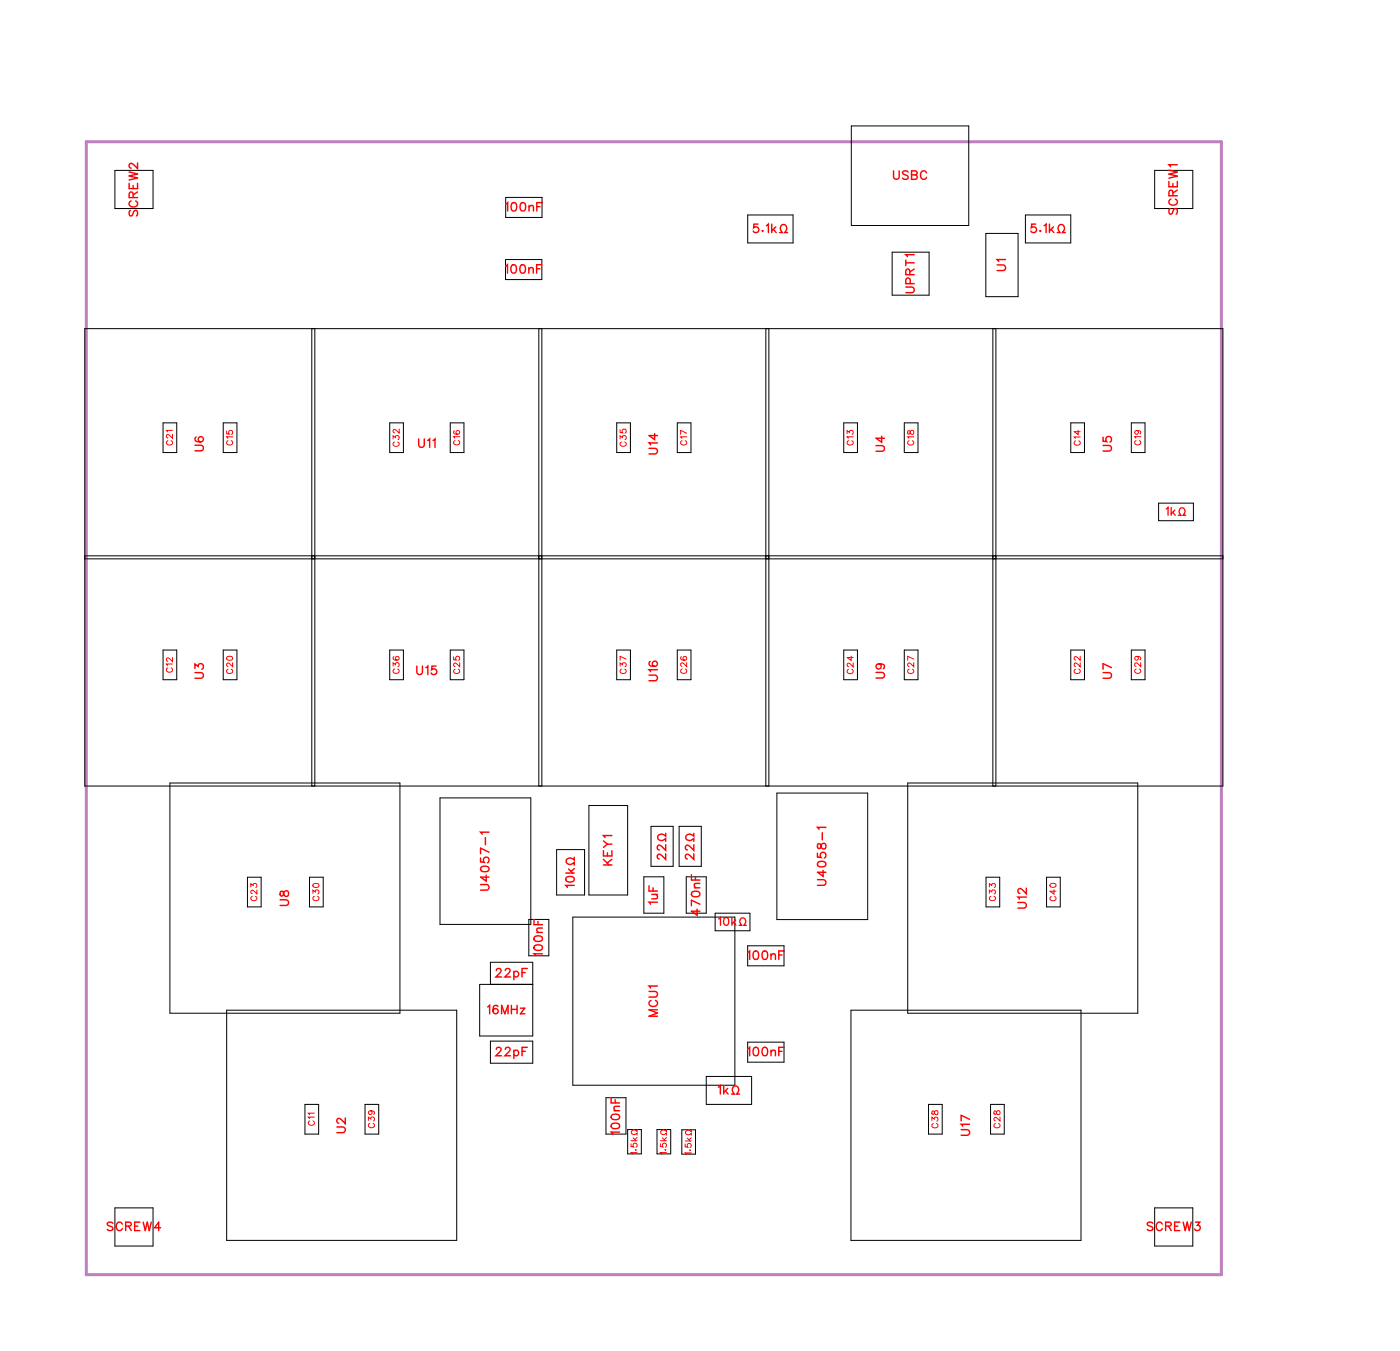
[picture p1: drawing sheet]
<svg xmlns="http://www.w3.org/2000/svg" width="117mm" height="113mm" viewBox="0 0 117 113" stroke-linecap="round" stroke-linejoin="round" font-family="sans-serif">
<path d="M7.2 11.9h95.3v95h-95.3z" fill="none" stroke="#bf80bf" stroke-width=".25"/>
<g fill="none" stroke="#000" stroke-width=".08">
<path d="M9.6 14.3h3.2v3.2h-3.2zM42.4 16.6h3.1v1.6h-3.1zM62.7 18h3.8v2.4h-3.8zM71.4 10.6h9.9v8.3h-9.9zM82.7 19.6h2.7v5.3h-2.7zM86 18h3.9v2.4h-3.9zM96.9 14.3h3.2v3.2h-3.2zM7.1 27.6h95.5v38.3h-95.5zM13.7 35.5h1.1v2.4h-1.1zM18.7 35.5h1.2v2.4h-1.2zM26.2 27.6v38.3M26.4 27.6v38.3"/>
<path d="M32.7 35.5h1.2v2.4h-1.2zM37.8 35.5h1.1v2.4h-1.1zM42.4 21.8h3.1v1.6h-3.1zM45.2 27.6v38.3M45.5 27.6v38.3M51.8 35.5h1.1v2.4h-1.1zM56.8 35.5h1.2v2.4h-1.2zM64.3 27.6v38.3M64.5 27.6v38.3M70.8 35.5h1.2v2.4h-1.2zM74.9 21.1h3.1v3.7h-3.1zM75.9 35.5h1.1v2.4h-1.1z"/>
<path d="M83.3 27.6v38.3M83.6 27.6v38.3M89.9 35.5h1.1v2.4h-1.1zM94.9 35.5h1.2v2.4h-1.2zM7.1 46.6h95.5M7.1 46.9h95.5M13.7 54.5h1.1v2.5h-1.1zM18.7 54.5h1.2v2.5h-1.2zM32.7 54.5h1.2v2.5h-1.2zM37.8 54.5h1.1v2.5h-1.1zM51.8 54.5h1.1v2.5h-1.1zM56.8 54.5h1.2v2.5h-1.2z"/>
<path d="M70.8 54.5h1.2v2.5h-1.2zM75.9 54.5h1.1v2.5h-1.1zM89.9 54.5h1.1v2.5h-1.1zM94.9 54.5h1.2v2.5h-1.2zM97.2 42.2h2.9v1.5h-2.9zM14.3 65.7h19.3v19.3h-19.3zM20.8 73.6h1.1v2.4h-1.1zM26 73.6h1.1v2.4h-1.1zM36.9 66.9h7.6v10.6h-7.6zM44.4 77.1h1.7v3h-1.7zM46.7 71.2h2.4v3.9h-2.4zM48.1 76.9h13.6v14.1h-13.6z"/>
<path d="M49.4 67.5h3.3v7.6h-3.3zM54 73.5h1.7v3.1h-1.7zM54.6 69.3h1.9v3.3h-1.9zM57 69.3h1.8v3.3h-1.8zM57.6 73.5h1.7v3.1h-1.7zM60 76.6h2.9v1.4h-2.9zM62.7 79.3h3.1v1.7h-3.1zM65.2 66.5h7.6v10.6h-7.6zM76.2 65.7h19.3v19.3h-19.3zM82.7 73.6h1.2v2.4h-1.2zM87.8 73.6h1.2v2.4h-1.2zM19 84.7h19.3v19.3h-19.3z"/>
<path d="M25.6 92.6h1.1v2.5h-1.1zM30.6 92.6h1.2v2.5h-1.2zM41.2 82.5v-1.8h3.5v6.2h-4.4v-4.4h4.4M41.2 87.3h3.5v1.9h-3.5zM50.8 92h1.7v3.1h-1.7zM52.7 94.7h1.1v2.1h-1.1zM55.1 94.7h1.2v2.1h-1.2zM57.2 94.7h1.2v2.1h-1.2zM59.3 90.3h3.8v2.3h-3.8zM62.7 87.4h3.1v1.7h-3.1zM71.4 84.7h19.3v19.3h-19.3zM77.9 92.6h1.2v2.5h-1.2z"/>
<path d="M83.1 92.6h1.2v2.5h-1.2zM9.6 101.3h3.2v3.2h-3.2zM96.9 101.3h3.2v3.2h-3.2z"/>
</g>
<g fill="none" stroke="#f00" stroke-width=".12">
<path d="M10.8 15.4v.4h.7v-.4M10.8 14.4l.7 .2-.7 .2 .7 .1-.7 .2M10.9 17.6l-.1 .2 .1 .3 .2-.1 .2-.4h.1l.1 .2-.1 .3M11 16.9a.26 .26 0 0 0-.2 .2 .26 .26 0 0 0 .3 .3h.2a.26 .26 0 0 0 .2-.3 .26 .26 0 0 0-.1-.2M11.2 16.6l-.1-.4-.2-.1-.1 .5h.7M11.2 15.5v.3M11.5 13.7v.4l-.3-.3-.2-.1-.2 .1v.2l.2 .1M11.5 16.1l-.3 .2M42.4 17.1l.2-.1v.7M43 17h.1a.37 .37 0 0 1 .3 .3 .37 .37 0 0 1-.3 .4 .45 .45 0 0 1-.1-.7zM43.7 17h.1a.37 .37 0 0 1 .3 .3 .37 .37 0 0 1-.3 .4 .45 .45 0 0 1-.1-.7zM44.4 17.4l.2-.2 .1 .1 .1 .4"/>
<path d="M44.4 17.2v.5M45 17.3h.3M45.5 17h-.5v.7M63.6 18.8h-.3l-.1 .3a.25 .25 0 0 1 .4 0 .25 .25 0 0 1 0 .4 .25 .25 0 0 1-.4-.1M64 19.3v.1zM64.3 18.9l.2-.1v.7M64.8 18.8v.7M64.9 19.2l.2 .3M65.1 19l-.3 .4M65.4 19.5h.2a.33 .33 0 0 1-.1-.5 .33 .33 0 0 1 .5-.1v.3l-.1 .3h.2M75 14.3v.5l.2 .2 .2-.1 .1-.6M76.2 14.4l-.2-.1-.3 .1 .1 .2 .4 .2v.1l-.2 .1-.3-.1"/>
<path d="M76.5 14.7h.4l.1 .2-.2 .1h-.3v-.7l.4 .1v.2l-.1 .1M77.7 14.5a.26 .26 0 0 0-.2-.2 .26 .26 0 0 0-.3 .3v.2a.26 .26 0 0 0 .3 .2 .26 .26 0 0 0 .2-.1M86.9 18.8h-.3l-.1 .3a.25 .25 0 0 1 .4 0 .25 .25 0 0 1 0 .4 .25 .25 0 0 1-.4-.1M87.3 19.3v.1zM87.6 18.9l.2-.1v.7M88.1 18.8v.7M88.2 19.2l.2 .3M88.4 19l-.3 .4M88.7 19.5h.3a.33 .33 0 0 1-.2-.5 .33 .33 0 0 1 .5-.1v.3l-.1 .3h.2M98.1 15.2v.5h.7v-.5M98.1 14.3l.7 .1-.7 .2 .7 .2-.7 .1M98.2 17.5l-.1 .2 .1 .3 .2-.1 .2-.4h.1l.1 .2-.1 .3"/>
<path d="M98.3 16.7a.26 .26 0 0 0-.2 .3 .26 .26 0 0 0 .3 .2h.1a.26 .26 0 0 0 .3-.2 .26 .26 0 0 0-.2-.3M98.4 16.4v-.4h-.2l-.1 .4h.7M98.4 15.4v.3M98.8 13.8h-.7l.1 .2M98.8 15.9l-.4 .3M16.4 37.3h.5l.2 .2-.1 .3h-.6M16.5 36.6l-.1 .1a.35 .35 0 0 0 .2 .4 .35 .35 0 0 0 .5-.3 .22 .22 0 0 0-.2-.2 .22 .22 0 0 0-.3 .2 .22 .22 0 0 0 .2 .3M35.1 36.8v.5l.2 .2 .3-.1v-.6M35.9 36.9l.2-.1v.7M36.3 36.9l.2-.1v.7M42.4 22.3l.2-.1v.7M43 22.2h.1a.37 .37 0 0 1 .2 .4 .37 .37 0 0 1-.2 .3 .45 .45 0 0 1-.1-.7z"/>
<path d="M43.7 22.2h.1a.37 .37 0 0 1 .3 .4 .37 .37 0 0 1-.3 .3 .45 .45 0 0 1-.1-.7zM44.4 22.6l.1-.2 .2 .1v.4M44.4 22.4v.5M45 22.5h.3M45.5 22.2h-.5v.7M54.5 37.6h.5l.2 .2-.1 .2-.6 .1M54.9 36.4v.5l-.4-.4h.7M55.2 37.1h-.7l.1 .2M73.5 37.4h.5l.2 .2-.1 .2h-.6M74 36.6v.5l-.5-.4h.7M76 24.1h.5l.2 .2-.1 .2h-.6M76 22h.7"/>
<path d="M76 21.8v.5M76.3 23v-.4h-.2l-.1 .4h.7M76.4 23.8l-.1-.4-.2-.1-.1 .5h.7M76.7 21.4h-.7l.1 .1M76.7 22.6l-.4 .2M83.7 22.2h.5l.2 .2-.1 .3h-.6M84.4 21.8h-.7l.1 .1M92.6 37.4h.5l.2 .2-.1 .2h-.6M92.6 36.7v.3h.3a.25 .25 0 0 1 0-.3 .25 .25 0 0 1 .3 0 .25 .25 0 0 1-.1 .4M16.4 56.4h.5l.2 .2-.1 .2-.6 .1M16.4 56.1v-.4l.2 .2a.24 .24 0 0 1 .4-.2 .24 .24 0 0 1-.1 .4M35 55.9v.5l.2 .2 .2-.1 .1-.6"/>
<path d="M35.7 56l.2-.1v.7M36.6 55.9h-.3l-.1 .3a.25 .25 0 0 1 .4 0 .25 .25 0 0 1-.1 .3 .25 .25 0 0 1-.3-.1M54.5 56.6h.5l.2 .2-.1 .2-.6 .1M54.6 55.5h-.1a.35 .35 0 0 0 .2 .4 .35 .35 0 0 0 .5-.2 .22 .22 0 0 0-.2-.3 .22 .22 0 0 0-.3 .2 .22 .22 0 0 0 .2 .3M55.2 56.2h-.7l.1 .1M73.5 56.4h.5l.2 .2-.1 .2-.6 .1M73.7 55.7a.22 .22 0 0 1 .2 .3 .22 .22 0 0 1-.3 .1 .22 .22 0 0 1 0-.4h.1a.34 .34 0 0 1 .5 .2l-.1 .2M92.6 56.4h.5l.2 .2-.1 .2-.6 .1M93.3 56l-.7-.4v.5M23.5 75.5h.5l.2 .2-.1 .2h-.6M23.5 74.8v.3h.2l.3-.4a.24 .24 0 0 1 .2 .2 .24 .24 0 0 1-.2 .3l-.2-.1-.1-.3zM40.3 74.2h.5l.2 .2-.1 .2h-.6"/>
<path d="M40.3 71.9v.4h.3a.25 .25 0 0 1 0-.4 .25 .25 0 0 1 .4 .1 .25 .25 0 0 1-.1 .3M40.4 72.7l.2-.1a.3 .3 0 0 1 .4 .3 .38 .38 0 0 1-.3 .2 .38 .38 0 0 1-.4-.3zM40.7 70.2v.6M40.8 73.4v.5l-.5-.3h.7M41 69.8h-.7l.2 .1M41 71.5l-.7-.4v.5M44.8 77.1v.4h.7M44.8 79.3l.3-.1a.3 .3 0 0 1 .4 .3 .38 .38 0 0 1-.4 .2 .38 .38 0 0 1-.3-.3zM44.8 78.6l.3-.1a.3 .3 0 0 1 .4 .2 .38 .38 0 0 1-.4 .2 .38 .38 0 0 1-.3-.2zM45 78.2h.5M45.1 77.3v.2M45.5 80h-.7l.1 .1"/>
<path d="M45.5 77.8l-.4 .1-.1 .1 .2 .2M47.5 73.2h.7M47.5 73.6l.3-.1a.3 .3 0 0 1 .4 .3 .38 .38 0 0 1-.4 .2 .38 .38 0 0 1-.3-.3zM47.7 72.9l.3 .3M48.2 74.2h-.7l.1 .2M48.2 71.9v.2a.33 .33 0 0 0-.5-.1 .33 .33 0 0 0-.1 .4l.3 .1 .3-.2v.3M48.2 72.8l-.3 .3M50.6 72.5h.7M50.6 72.1l.5 .4M50.6 71.3v.5h.7v-.5M50.6 70.5l.4 .3M51 71.5v.3"/>
<path d="M51.3 70.8h-.3l-.4 .3M51.3 70.1h-.7l.2 .1M51.3 72.1l-.4 .3M54.5 74.3v.4h.7M54.7 75h.5M54.8 74.4v.3M55 75l.2 .2-.1 .1-.4 .1M55.2 75.7h-.7l.1 .1M55.9 71.6v.5l-.4-.4-.2-.1-.1 .2v.1l.1 .1M55.9 70.8v.5l-.4-.3-.2-.1-.1 .1v.1l.1 .2M55.9 69.9v.2a.33 .33 0 0 0-.5-.2 .33 .33 0 0 0-.1 .5l.3 .1 .3-.2v.3M58 73.4v.4h.7"/>
<path d="M58.1 74.8l.2-.1a.3 .3 0 0 1 .4 .3 .38 .38 0 0 1-.3 .2 .38 .38 0 0 1-.4-.3zM58.2 71.6v.5l-.3-.4-.3-.1-.1 .2v.1l.2 .1M58.2 70.8v.5l-.3-.3-.3-.1-.1 .1v.1l.2 .2M58.2 69.9v.2a.33 .33 0 0 0-.4-.2 .33 .33 0 0 0-.2 .5l.3 .1 .3-.2v.3M58.3 74.4h.4M58.4 73.5v.3M58.5 76.2v.5l-.5-.3h.7M58.7 74.1h-.4v.2l.1 .1M58.7 75.8l-.7-.3v.5M62.7 79.9l.2-.2v.8M63.3 79.8l.1-.1a.37 .37 0 0 1 .3 .4 .37 .37 0 0 1-.3 .4 .45 .45 0 0 1-.1-.7zM64 79.8l.1-.1a.37 .37 0 0 1 .3 .4 .37 .37 0 0 1-.3 .4 .45 .45 0 0 1-.1-.7z"/>
<path d="M64.7 80v.5M65.8 79.7h-.4v.8M68.6 73.8h.5l.2 .2-.1 .2h-.6M68.6 71.5v.4h.3a.25 .25 0 0 1 0-.4 .25 .25 0 0 1 .4 .1 .25 .25 0 0 1-.1 .3M68.6 72.3l.3-.1a.3 .3 0 0 1 .4 .3 .38 .38 0 0 1-.4 .2 .38 .38 0 0 1-.3-.3zM68.6 70.8v.3l.2 .1 .3-.5a.24 .24 0 0 1 .2 .3 .24 .24 0 0 1-.2 .2l-.2-.1-.1-.3zM69 69.8v.6M69.1 73v.5l-.5-.4h.7M69.3 69.4h-.7l.1 .1M85.4 75.7h.5l.2 .2-.1 .2h-.6M86.1 75.2h-.7l.2 .2M86.1 74.5v.4l-.3-.3-.2-.1-.2 .1v.2l.2 .1"/>
<path d="M28.3 94.5h.5l.2 .2-.1 .2-.6 .1M29 93.7v.5l-.4-.3-.2-.1-.1 .1v.2l.1 .1M40.9 84.4l.2-.1v.7M41.6 81.4l.2-.2h.1l.1 .1-.1 .3-.3 .3h.5M41.6 88l.2-.2h.1l.1 .2-.1 .2-.3 .3h.5M41.8 84.4l-.1-.1a.35 .35 0 0 0-.4 .3 .35 .35 0 0 0 .3 .4 .22 .22 0 0 0 .2-.2 .22 .22 0 0 0-.2-.2 .22 .22 0 0 0-.2 .2M42.1 85v-.7l.3 .7 .2-.7v.7M42.4 81.4l.1-.2h.2l.1 .1-.1 .3-.3 .3h.4M42.4 88l.1-.2h.2l.1 .2-.1 .2-.3 .3h.4M42.9 84.3v.7M42.9 84.6h.5M43.1 81.6a.23 .23 0 0 1 .4-.1 .23 .23 0 0 1 0 .4 .23 .23 0 0 1-.4-.1"/>
<path d="M43.1 88.2a.23 .23 0 0 1 .4-.1 .23 .23 0 0 1 0 .4 .23 .23 0 0 1-.4-.1M43.1 81.4v.8M43.1 88.1v.7M43.4 84.3v.7M43.7 84.5h.3l-.3 .5h.3M43.8 88.2h.3M43.8 81.6h.3M44.2 87.8h-.4v.7M44.2 81.2h-.4v.7M51.3 92v.5h.7M51.3 94.3l.3-.1a.3 .3 0 0 1 .4 .2 .38 .38 0 0 1-.4 .3 .38 .38 0 0 1-.3-.3zM51.3 93.5l.3-.1a.3 .3 0 0 1 .4 .3 .38 .38 0 0 1-.4 .2 .38 .38 0 0 1-.3-.3z"/>
<path d="M51.5 93.1h.5M51.6 92.2v.3M52 94.9h-.7l.1 .2M52 92.8h-.4l-.1 .2 .2 .1M54.5 83.1h.5l.2 .2-.1 .3h-.6M54.6 83.9a.26 .26 0 0 0-.1 .3 .26 .26 0 0 0 .2 .2h.2a.26 .26 0 0 0 .3-.2 .26 .26 0 0 0-.2-.3M55.2 82.7h-.7l.1 .2M55.2 84.7h-.7l.7 .2-.7 .3h.7M60.3 91.2l.1-.2v.7M60.7 91v.7M60.9 91.5l.2 .2M61.1 91.3l-.4 .3"/>
<path d="M61.4 91.7h.2a.33 .33 0 0 1-.1-.4 .33 .33 0 0 1 .4-.1l.1 .2-.2 .3h.3M62.7 88l.2-.2v.7M63.3 87.9l.1-.1a.37 .37 0 0 1 .3 .4 .37 .37 0 0 1-.3 .3 .45 .45 0 0 1-.1-.6zM64 87.9l.1-.1a.37 .37 0 0 1 .3 .4 .37 .37 0 0 1-.3 .3 .45 .45 0 0 1-.1-.6zM64.7 80.1l.2-.1h.1l.1 .5M64.7 88.2l.2-.1h.1l.1 .4M64.7 88.1v.4M65.4 80.1h.2M65.4 88.2h.2M65.8 87.8h-.4v.7M80.7 94.7h.5l.2 .2-.1 .3h-.6M81.4 94.3h-.7l.1 .1"/>
<path d="M81.4 93.9l-.7-.4v.5M9.5 102.6l-.2-.1-.3 .1 .1 .2 .4 .2v.1l-.2 .1-.3-.1M10.3 102.7a.26 .26 0 0 0-.3-.2 .26 .26 0 0 0-.2 .3v.1a.26 .26 0 0 0 .2 .3 .26 .26 0 0 0 .3-.2M10.5 102.8h.4l.1-.3h-.5v.7M10.8 102.8l.2 .4M11.3 102.8h.3M11.7 102.5h-.4v.7h.4M12 102.5l.2 .7 .2-.7 .1 .7 .2-.7M13.5 103h-.5l.3-.5v.7M96.7 102.6l-.1-.1-.3 .1v.2l.4 .2v.1l-.1 .1-.3-.1M97.5 102.7a.26 .26 0 0 0-.3-.2 .26 .26 0 0 0-.2 .3v.1a.26 .26 0 0 0 .2 .3 .26 .26 0 0 0 .3-.2M97.8 102.8h.4v-.3h-.4v.7"/>
<path d="M98 102.8l.3 .4M98.6 102.8h.2M99 102.5h-.4v.7h.4M99.3 102.5l.2 .7 .1-.7 .2 .7 .2-.7M100.3 102.5h.4l-.2 .3a.24 .24 0 0 1 .2 .3 .25 .25 0 0 1-.5 0"/>
</g>
<g fill="none" stroke="#f00" stroke-width=".08">
<path d="M14.1 37a.19 .19 0 0 0-.1 .2 .19 .19 0 0 0 .2 .1h.1a.19 .19 0 0 0 .2-.1 .19 .19 0 0 0-.1-.2M14.5 36.4v.4l-.4-.4-.1 .1 .1 .2M14.5 36.1h-.5l.1 .1M19 36.1v.3h.2a.18 .18 0 0 1 0-.3 .18 .18 0 0 1 .3 .1 .18 .18 0 0 1-.1 .2M19.1 37a.19 .19 0 0 0-.1 .2 .19 .19 0 0 0 .2 .1h.1a.19 .19 0 0 0 .2-.1 .19 .19 0 0 0-.1-.2M19.5 36.6h-.5l.1 .2M33 36.8v-.3l.2 .2a.17 .17 0 0 1 .3-.1 .17 .17 0 0 1-.1 .3M33.1 37.1a.19 .19 0 0 0-.1 .2 .19 .19 0 0 0 .2 .1h.1a.19 .19 0 0 0 .2-.1 .19 .19 0 0 0-.1-.2M33.5 36v.3l-.4-.3-.1 .1 .1 .2M38.1 36.1a.22 .22 0 0 0 .2 .3 .22 .22 0 0 0 .2-.3 .16 .16 0 0 0-.2 .1 .16 .16 0 0 0 .1 .2M38.2 36.9a.19 .19 0 0 0-.1 .3 .19 .19 0 0 0 .2 .1h.1a.19 .19 0 0 0 .2-.1 .19 .19 0 0 0-.1-.3M38.6 36.6h-.5l.1 .1"/>
<path d="M52 36.8v-.3l.2 .2a.17 .17 0 0 1 .3-.1 .17 .17 0 0 1-.1 .3M52 36v.3h.3a.18 .18 0 0 1-.1-.3 .18 .18 0 0 1 .3 .1 .18 .18 0 0 1-.1 .2M52.2 37.1a.19 .19 0 0 0-.2 .2 .19 .19 0 0 0 .2 .1h.2a.19 .19 0 0 0 .1-.1 .19 .19 0 0 0-.1-.2M57.2 37a.19 .19 0 0 0-.1 .2 .19 .19 0 0 0 .2 .1h.1a.19 .19 0 0 0 .2-.1 .19 .19 0 0 0-.1-.2M57.6 36.6h-.5l.1 .2M57.6 36.3l-.5-.2v.3M71.1 36.4v-.3l.2 .2a.18 .18 0 0 1 .3-.2 .17 .17 0 0 1-.1 .3M71.2 37a.19 .19 0 0 0-.1 .2 .19 .19 0 0 0 .2 .1h.1a.19 .19 0 0 0 .2-.1 .19 .19 0 0 0-.1-.2M71.6 36.6h-.5l.1 .2M76.2 36.1v.3h.1l.2-.3a.17 .17 0 0 1 .2 .2 .17 .17 0 0 1-.2 .1l-.2-.3zM76.3 37a.19 .19 0 0 0-.1 .2 .19 .19 0 0 0 .2 .1h.1a.19 .19 0 0 0 .2-.1 .19 .19 0 0 0-.1-.2M76.7 36.6h-.5l.1 .2"/>
<path d="M90.3 37a.19 .19 0 0 0-.2 .2 .19 .19 0 0 0 .2 .1h.2a.19 .19 0 0 0 .1-.1 .19 .19 0 0 0-.1-.2M90.5 36.1v.3l-.4-.2h.5M90.6 36.6h-.5l.1 .2M95.3 36.9a.19 .19 0 0 0-.1 .3 .19 .19 0 0 0 .2 .1h.1a.19 .19 0 0 0 .2-.1 .19 .19 0 0 0-.1-.3M95.4 36.1a.16 .16 0 0 1 .1 .2 .16 .16 0 0 1-.2 .1 .16 .16 0 0 1 0-.3l.4 .1v.2M95.7 36.6h-.5l.1 .1M14.1 56a.19 .19 0 0 0-.1 .2 .19 .19 0 0 0 .2 .2h.1a.19 .19 0 0 0 .2-.2 .19 .19 0 0 0-.1-.2M14.5 55.7h-.5l.1 .1M14.5 55.1v.4l-.4-.3-.1 .1 .1 .2M19 55.1a.25 .25 0 0 1 .4-.1 .25 .25 0 0 1 .1 .3 .25 .25 0 0 1-.3 .1 .25 .25 0 0 1-.2-.3zM19.1 56.1a.19 .19 0 0 0-.1 .2 .19 .19 0 0 0 .2 .2h.1a.19 .19 0 0 0 .2-.2 .19 .19 0 0 0-.1-.2M19.5 55.6v.3l-.3-.3-.2 .1 .1 .2"/>
<path d="M33 55.9v-.3l.2 .1a.17 .17 0 0 1 .3-.1 .17 .17 0 0 1-.1 .3M33.1 55.1h-.1a.22 .22 0 0 0 .2 .3 .22 .22 0 0 0 .2-.3 .16 .16 0 0 0-.2 0 .16 .16 0 0 0 .1 .3M33.1 56.1a.19 .19 0 0 0-.1 .2 .19 .19 0 0 0 .2 .2h.1a.19 .19 0 0 0 .2-.2 .19 .19 0 0 0-.1-.2M38.1 55.1v.2h.2a.18 .18 0 0 1 0-.2 .18 .18 0 0 1 .2 0 .18 .18 0 0 1 0 .3M38.2 56.1a.19 .19 0 0 0-.1 .2 .19 .19 0 0 0 .2 .2h.1a.19 .19 0 0 0 .2-.2 .19 .19 0 0 0-.1-.2M38.6 55.6v.3l-.4-.3-.1 .1 .1 .2M52 55.9v-.3l.2 .1a.17 .17 0 0 1 .3-.1 .17 .17 0 0 1-.1 .3M52.2 56.1a.19 .19 0 0 0-.2 .2 .19 .19 0 0 0 .2 .2h.2a.19 .19 0 0 0 .1-.2 .19 .19 0 0 0-.1-.2M52.5 55.3l-.5-.3v.4M57.2 55.1h-.1a.22 .22 0 0 0 .3 .3 .22 .22 0 0 0 .2-.3 .16 .16 0 0 0-.3 0 .18 .18 0 0 0 .2 .3M57.2 56.1a.19 .19 0 0 0-.1 .2 .19 .19 0 0 0 .2 .2h.1a.19 .19 0 0 0 .2-.2 .19 .19 0 0 0-.1-.2M57.6 55.6v.3l-.3-.3-.2 .1 .1 .2"/>
<path d="M71.2 56.1a.19 .19 0 0 0-.1 .2 .19 .19 0 0 0 .2 .2h.1a.19 .19 0 0 0 .2-.2 .19 .19 0 0 0-.1-.2M71.4 55v.4l-.3-.3h.5M71.6 55.6v.3l-.4-.3-.1 .1 .1 .2M76.3 56.1a.19 .19 0 0 0-.1 .2 .19 .19 0 0 0 .2 .2h.1a.19 .19 0 0 0 .2-.2 .19 .19 0 0 0-.1-.2M76.7 55.6v.3l-.4-.3-.1 .1 .1 .2M76.7 55.3l-.5-.3v.4M90.3 56.1a.19 .19 0 0 0-.2 .2 .19 .19 0 0 0 .2 .2h.2a.19 .19 0 0 0 .1-.2 .19 .19 0 0 0-.1-.2M90.6 55.6v.3l-.3-.3-.2 .1 .2 .2M90.6 55v.4l-.3-.3-.2 .1 .2 .1M95.3 56.1a.19 .19 0 0 0-.1 .2 .19 .19 0 0 0 .2 .2h.1a.19 .19 0 0 0 .2-.2 .19 .19 0 0 0-.1-.2M95.4 55a.16 .16 0 0 1 .1 .3 .16 .16 0 0 1-.2 0 .16 .16 0 0 1 0-.2h.4v.2M95.7 55.6v.3l-.3-.3-.2 .1 .1 .2"/>
<path d="M21 74.4v-.3l.2 .1a.17 .17 0 0 1 .3-.1 .17 .17 0 0 1 0 .3M21.2 75.2a.19 .19 0 0 0-.2 .2 .19 .19 0 0 0 .2 .1h.2a.19 .19 0 0 0 .2-.1 .19 .19 0 0 0-.2-.2M21.6 74.6v.4l-.4-.4-.2 .1 .2 .2M26.3 74.9v-.3l.1 .2a.17 .17 0 0 1 .3-.1 .17 .17 0 0 1 0 .3M26.3 74.2a.25 .25 0 0 1 .3-.1 .25 .25 0 0 1 .1 .2 .25 .25 0 0 1-.3 .1 .25 .25 0 0 1-.1-.2zM26.4 75.2a.19 .19 0 0 0-.1 .2 .19 .19 0 0 0 .1 .1h.2a.19 .19 0 0 0 .2-.1 .19 .19 0 0 0-.2-.2M83 74.9v-.3l.2 .2a.17 .17 0 0 1 .3-.1 .17 .17 0 0 1-.1 .3M83 74.4v-.3l.2 .1a.17 .17 0 0 1 .3-.1 .17 .17 0 0 1-.1 .3M83.1 75.2a.19 .19 0 0 0-.1 .2 .19 .19 0 0 0 .2 .1h.1a.19 .19 0 0 0 .2-.1 .19 .19 0 0 0-.1-.2M88.1 74.1a.25 .25 0 0 1 .3-.1 .25 .25 0 0 1 .2 .3 .25 .25 0 0 1-.3 .1 .25 .25 0 0 1-.2-.3zM88.2 75.2a.19 .19 0 0 0-.1 .2 .19 .19 0 0 0 .2 .1h.1a.19 .19 0 0 0 .2-.1 .19 .19 0 0 0-.1-.2M88.4 74.6v.4l-.3-.3h.5"/>
<path d="M26 94a.19 .19 0 0 0-.1 .2 .19 .19 0 0 0 .2 .2h.1a.19 .19 0 0 0 .2-.2 .19 .19 0 0 0-.1-.2M26.4 93.7h-.5l.1 .1M26.4 93.3h-.5l.1 .2M30.9 94v-.3l.2 .1a.17 .17 0 0 1 .3-.1 .17 .17 0 0 1-.1 .3M31 94.2a.19 .19 0 0 0-.1 .2 .19 .19 0 0 0 .2 .2h.1a.19 .19 0 0 0 .2-.2 .19 .19 0 0 0-.1-.2M31.1 93.1a.16 .16 0 0 1 .1 .3 .16 .16 0 0 1-.2 0 .16 .16 0 0 1 0-.2h.4v.2M53 95.9v.3h.2a.18 .18 0 0 1 0-.3 .18 .18 0 0 1 .2 0 .18 .18 0 0 1 0 .3M53 95.7h.5M53.1 95.4l.3 .3M53.3 96.4h.1M53.5 96.7h-.5v.1M53.5 94.7v.2a.23 .23 0 0 0-.4-.2 .23 .23 0 0 0 0 .4l.4-.1v.2"/>
<path d="M53.5 95.4l-.2 .2M55.4 95.9v.3h.2a.18 .18 0 0 1 0-.3 .18 .18 0 0 1 .3 0 .18 .18 0 0 1-.1 .3M55.4 95.7h.5M55.6 95.4l.2 .3M55.8 96.4h.1M55.9 96.7h-.5l.1 .1M55.9 94.7v.2a.23 .23 0 0 0-.3-.2 .23 .23 0 0 0 0 .4l.3-.1v.2M55.9 95.4l-.2 .2M57.5 95.9v.3h.2a.18 .18 0 0 1 0-.3 .18 .18 0 0 1 .3 .1 .18 .18 0 0 1-.1 .2M57.5 95.7h.5M57.7 95.4l.2 .3M57.9 96.4h.1"/>
<path d="M58 96.7h-.5l.1 .1M58 94.7v.2a.23 .23 0 0 0-.3-.1 .23 .23 0 0 0-.1 .3l.2 .1 .2-.2v.2M58 95.4l-.2 .2M78.2 94v-.3l.2 .1a.17 .17 0 0 1 .3-.1 .17 .17 0 0 1-.1 .3M78.2 93.2v.2h.1l.2-.3a.17 .17 0 0 1 .2 .2 .17 .17 0 0 1-.2 .2l-.1-.3zM78.3 94.2a.19 .19 0 0 0-.1 .2 .19 .19 0 0 0 .2 .2h.1a.19 .19 0 0 0 .2-.2 .19 .19 0 0 0-.1-.2M83.4 93.2v.2h.1l.2-.3a.17 .17 0 0 1 .2 .2 .17 .17 0 0 1-.2 .2l-.1-.3zM83.5 94.2a.19 .19 0 0 0-.1 .2 .19 .19 0 0 0 .2 .2h.1a.19 .19 0 0 0 .2-.2 .19 .19 0 0 0-.1-.2M83.9 93.7v.3l-.3-.3-.2 .1 .1 .2"/>
</g>
<path d="M97.9 42.7l.1-.1v.6M98.3 42.6v.6M98.4 43l.2 .2M98.6 42.8l-.3 .3M98.9 43.2h.2a.3 .3 0 0 1-.2-.4 .3 .3 0 0 1 .5-.1v.2l-.1 .3h.2M60.3 77.1l.2-.2v.7M60.8 77a.32 .32 0 0 1 .4 .2 .32 .32 0 0 1-.2 .4l-.3-.1v-.3zM61.4 76.9v.7M61.5 77.3l.3 .3M61.7 77.2l-.3 .3M62 77.6h.2a.3 .3 0 0 1-.1-.4 .3 .3 0 0 1 .4-.1l.1 .2-.2 .3h.2" fill="none" stroke="#f00" stroke-width=".11"/>
<g font-size="1.2" fill="#fff">
<text x="42.4" y="18">100nF</text>
<text x="74.9" y="15.3">USBC</text>
<text x="11.8" y="18.2" transform="rotate(-90 11.8 18.2)">SCREW2</text>
<text x="42.4" y="23.2">100nF</text>
<text x="63.1" y="19.8">5.1k</text>
<text x="84.7" y="22.7" transform="rotate(-90 84.7 22.7)">U1</text>
<text x="86.4" y="19.8">5.1k</text>
<text x="99.1" y="18" transform="rotate(-90 99.1 18)">SCREW1</text>
<text x="77" y="24.6" transform="rotate(-90 77 24.6)">UPRT1</text>
<text x="17.4" y="37.9" transform="rotate(-90 17.4 37.9)">U6</text>
<text x="35.1" y="37.8">U11</text>
<text x="55.5" y="38.1" transform="rotate(-90 55.5 38.1)">U14</text>
<text x="74.5" y="37.9" transform="rotate(-90 74.5 37.9)">U4</text>
<text x="93.6" y="37.9" transform="rotate(-90 93.6 37.9)">U5</text>
<text x="17.4" y="56.9" transform="rotate(-90 17.4 56.9)">U3</text>
<text x="34.9" y="56.9">U15</text>
<text x="55.5" y="57.1" transform="rotate(-90 55.5 57.1)">U16</text>
<text x="74.5" y="56.9" transform="rotate(-90 74.5 56.9)">U9</text>
<text x="93.6" y="56.9" transform="rotate(-90 93.6 56.9)">U7</text>
<text x="24.5" y="76" transform="rotate(-90 24.5 76)">U8</text>
<text x="41.3" y="74.7" transform="rotate(-90 41.3 74.7)">U4057-1</text>
<text x="48.5" y="74.5" transform="rotate(-90 48.5 74.5)">10k</text>
<text x="51.6" y="72.6" transform="rotate(-90 51.6 72.6)">KEY1</text>
<text x="55.5" y="75.9" transform="rotate(-90 55.5 75.9)">1uF</text>
<text x="56.2" y="72.1" transform="rotate(-90 56.2 72.1)">22</text>
<text x="58.5" y="72.1" transform="rotate(-90 58.5 72.1)">22</text>
<text x="59" y="76.8" transform="rotate(-90 59 76.8)">470nF</text>
<text x="69.6" y="74.3" transform="rotate(-90 69.6 74.3)">U4058-1</text>
<text x="86.4" y="76.2" transform="rotate(-90 86.4 76.2)">U12</text>
<text x="41.6" y="82.2">22pF</text>
<text x="45.8" y="80.2" transform="rotate(-90 45.8 80.2)">100nF</text>
<text x="62.7" y="80.8">100nF</text>
<text x="40.9" y="85.3">16MHz</text>
<text x="41.6" y="88.8">22pF</text>
<text x="55.5" y="85.3" transform="rotate(-90 55.5 85.3)">MCU1</text>
<text x="62.7" y="88.8">100nF</text>
<text x="29.3" y="95" transform="rotate(-90 29.3 95)">U2</text>
<text x="52.3" y="95.2" transform="rotate(-90 52.3 95.2)">100nF</text>
<text x="60.2" y="92">1k</text>
<text x="81.7" y="95.3" transform="rotate(-90 81.7 95.3)">U17</text>
<text x="8.9" y="103.5">SCREW4</text>
<text x="96.2" y="103.5">SCREW3</text>
</g>
<g font-size="1.1" fill="#fff">
<text x="97.8" y="43.5">1k</text>
<text x="60.2" y="77.9">10k</text>
</g>
<g font-size=".9" fill="#fff">
<text x="14.7" y="37.4" transform="rotate(-90 14.7 37.4)">C21</text>
<text x="19.7" y="37.4" transform="rotate(-90 19.7 37.4)">C15</text>
<text x="33.7" y="37.5" transform="rotate(-90 33.7 37.5)">C32</text>
<text x="38.8" y="37.4" transform="rotate(-90 38.8 37.4)">C16</text>
<text x="52.8" y="37.5" transform="rotate(-90 52.8 37.5)">C35</text>
<text x="57.8" y="37.4" transform="rotate(-90 57.8 37.4)">C17</text>
<text x="71.8" y="37.4" transform="rotate(-90 71.8 37.4)">C13</text>
<text x="76.9" y="37.4" transform="rotate(-90 76.9 37.4)">C18</text>
<text x="90.9" y="37.4" transform="rotate(-90 90.9 37.4)">C14</text>
<text x="95.9" y="37.4" transform="rotate(-90 95.9 37.4)">C19</text>
<text x="14.7" y="56.4" transform="rotate(-90 14.7 56.4)">C12</text>
<text x="19.7" y="56.5" transform="rotate(-90 19.7 56.5)">C20</text>
<text x="33.7" y="56.5" transform="rotate(-90 33.7 56.5)">C36</text>
<text x="38.8" y="56.5" transform="rotate(-90 38.8 56.5)">C25</text>
<text x="52.8" y="56.5" transform="rotate(-90 52.8 56.5)">C37</text>
<text x="57.8" y="56.5" transform="rotate(-90 57.8 56.5)">C26</text>
<text x="71.8" y="56.5" transform="rotate(-90 71.8 56.5)">C24</text>
<text x="76.9" y="56.5" transform="rotate(-90 76.9 56.5)">C27</text>
<text x="90.9" y="56.5" transform="rotate(-90 90.9 56.5)">C22</text>
<text x="95.9" y="56.5" transform="rotate(-90 95.9 56.5)">C29</text>
<text x="21.8" y="75.6" transform="rotate(-90 21.8 75.6)">C23</text>
<text x="27" y="75.6" transform="rotate(-90 27 75.6)">C30</text>
<text x="83.7" y="75.6" transform="rotate(-90 83.7 75.6)">C33</text>
<text x="88.8" y="75.6" transform="rotate(-90 88.8 75.6)">C40</text>
<text x="26.6" y="94.4" transform="rotate(-90 26.6 94.4)">C11</text>
<text x="31.6" y="94.6" transform="rotate(-90 31.6 94.6)">C39</text>
<text x="78.9" y="94.6" transform="rotate(-90 78.9 94.6)">C38</text>
<text x="84.1" y="94.6" transform="rotate(-90 84.1 94.6)">C28</text>
<text x="53.7" y="96.8" transform="rotate(-90 53.7 96.8)">1.5k</text>
<text x="56.1" y="96.8" transform="rotate(-90 56.1 96.8)">1.5k</text>
<text x="58.2" y="96.8" transform="rotate(-90 58.2 96.8)">1.5k</text>
</g>
</svg>
